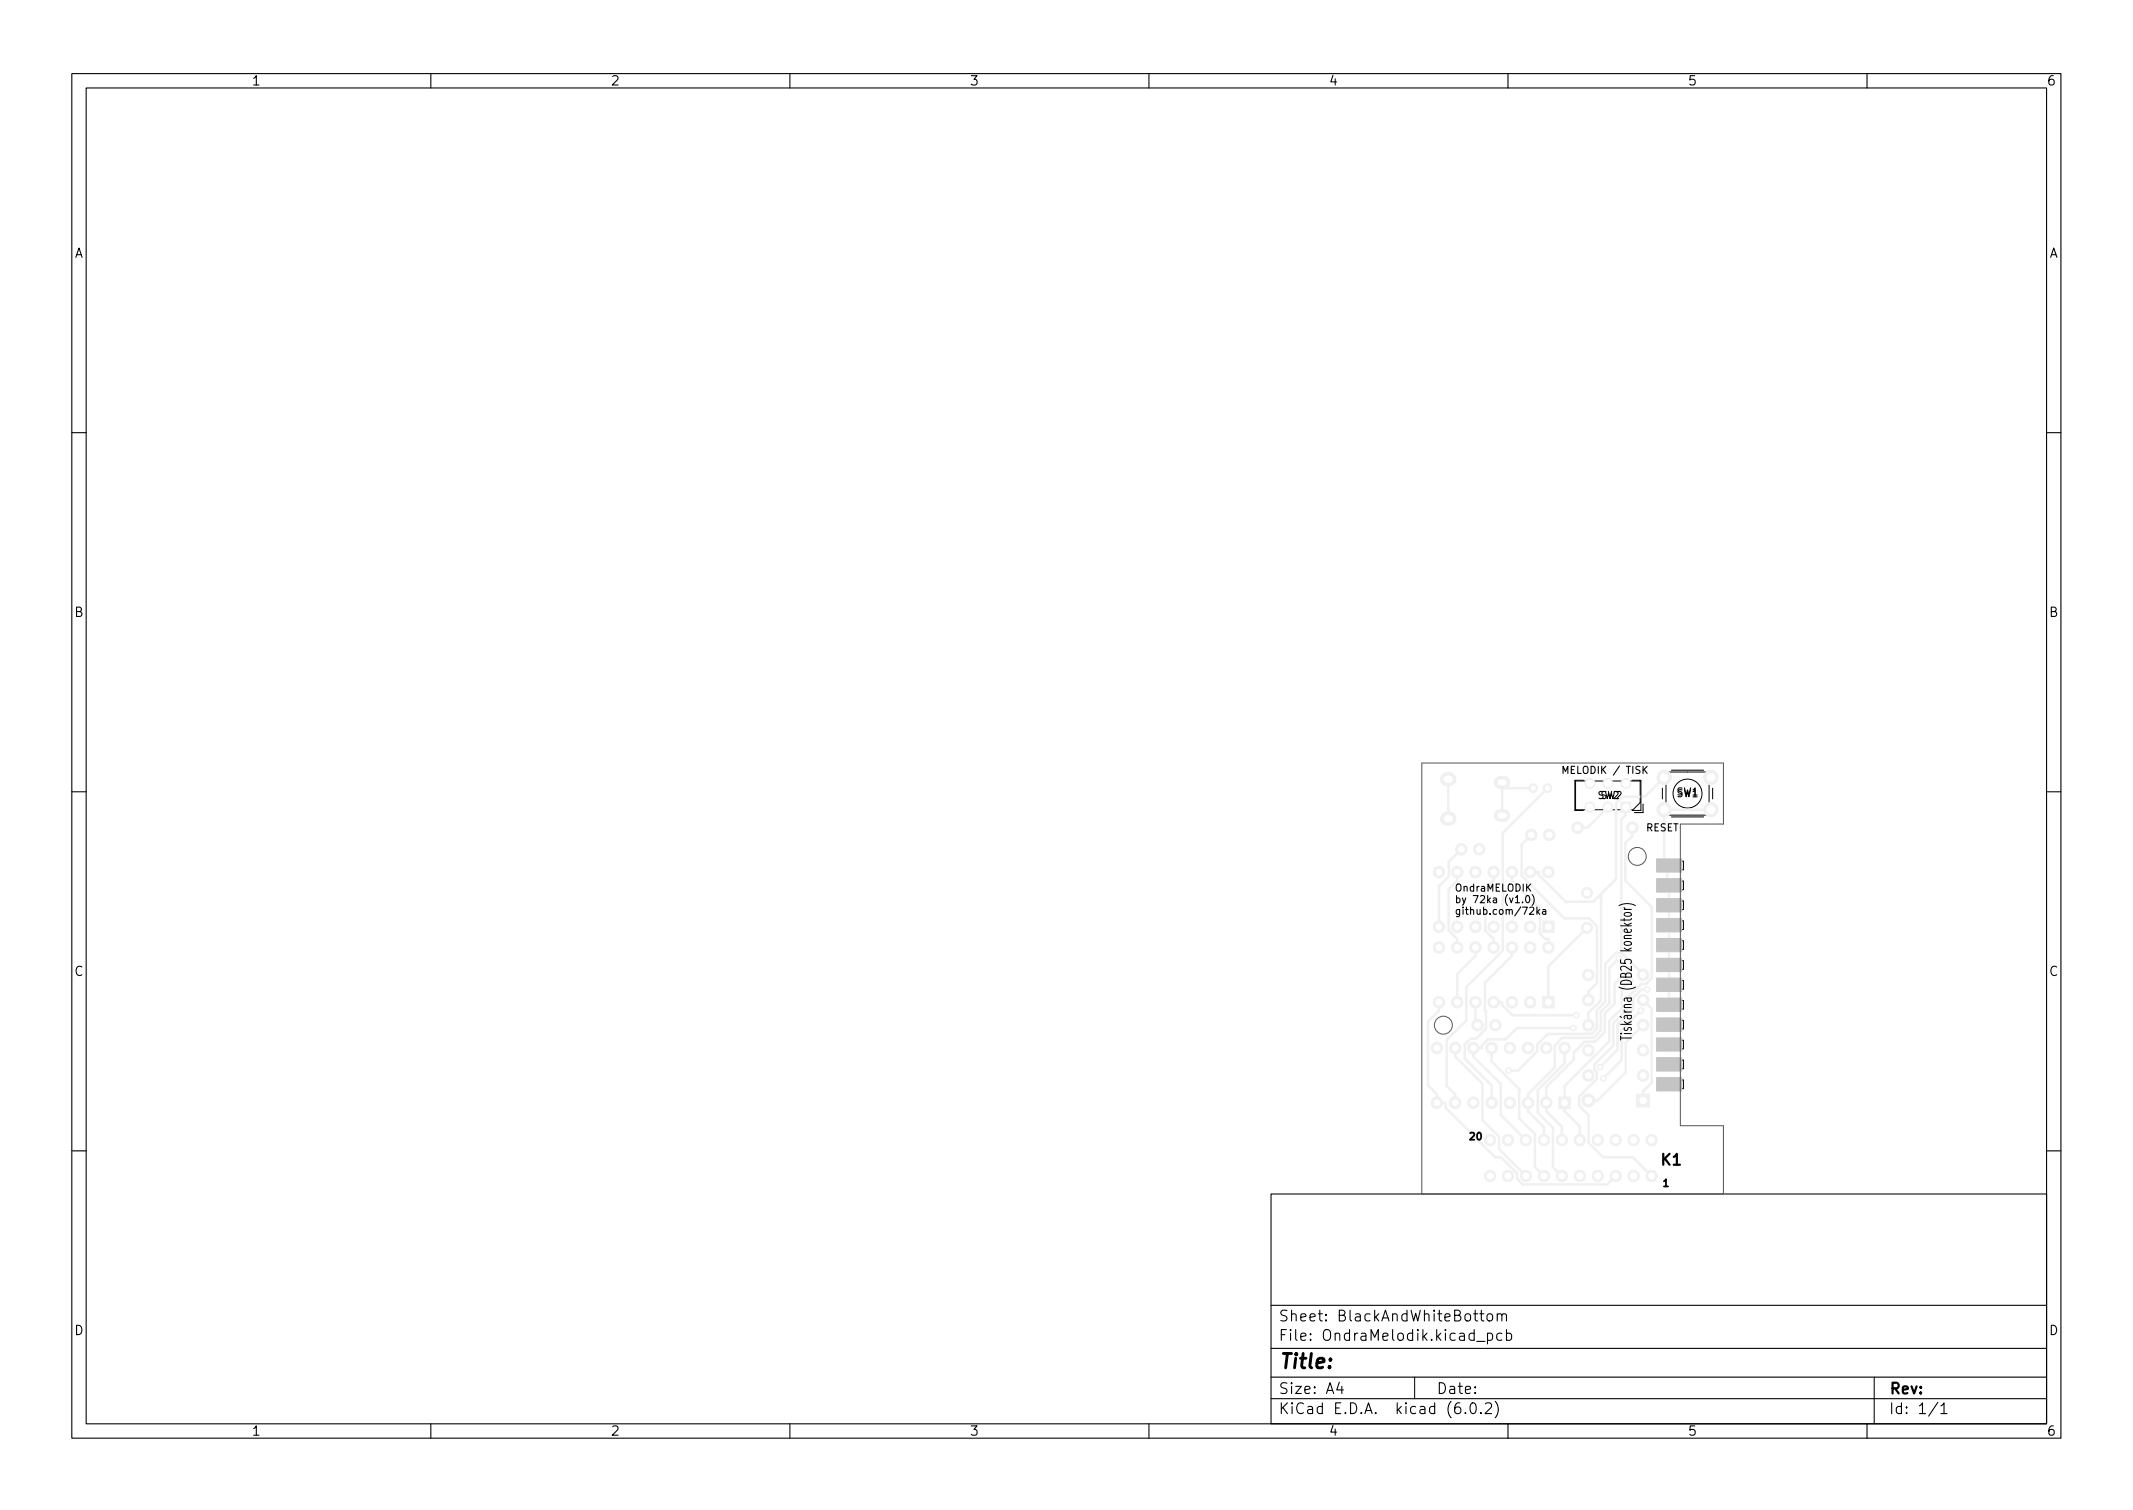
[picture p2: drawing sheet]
<svg xmlns="http://www.w3.org/2000/svg" width="297mm" height="210mm" viewBox="0 0 297 210" stroke-linecap="round" stroke-linejoin="round" font-family="sans-serif">
<g fill="none" stroke="#000" stroke-width=".15">
<path d="M10 10.2h277v190.1h-277zM12 12.2h273v186.1h-273zM60 10.2v2M110 10.2v2M160 10.2v2M210 10.2v2M260 10.2v2M10 60.2h2M285 60.2h2M10 110.2h2M217.7 107.7v-1l.3 .7 .3-.7v1M229 107.1l.4 .6"/>
<path d="M229.4 106.7l-.6 .6M285 110.2h2M212.6 124.8l.1-.1a.53 .53 0 0 1 .3 .5 .53 .53 0 0 1-.3 .5l-.1-.1-.1-.3zM213.4 124.6a1.15 1.15 0 0 1 0 1.5M214 126.3v1M214.1 126.9l.3 .4M214.4 126.6l-.4 .4M214.8 126.7h.4l.1 .6M215.3 126.9h-.4l-.1 .2 .1 .2h.4M10 160.2h2M177 166.3h108v32h-108zM285 160.2h2"/>
<path d="M60 198.3v2M110 198.3v2M160 198.3v2M177 194.8h108M177 191.8h108M177 187.8h108M177 181.8h108M186.5 192.5l-.4 1h1M186.9 193v1M197 191.8v3M204.1 196.7v.1h-.1l.1-.1v.1M204.9 195.4a.36 .36 0 0 1 .6 .2 .77 .77 0 0 1-.4 1.2 1 1 0 0 1-.2-1.4z"/>
<path d="M205.6 186.8h1.2M206.1 182.9h.5M206.2 196.7l.1 .1h-.1h-.1l.1-.1v.1M206.3 182.4v1.3l.1 .2h.2M206.9 195.5l.2-.2 .5 .1a.41 .41 0 0 1 0 .6l-.8 .8h.9M207.1 185.7l.5-.1 .3 .3v.4l-.2 .3h-.1h-.5M207.1 183.1a.41 .41 0 0 1 .4-.2 .41 .41 0 0 1 .4 .3v.4a.41 .41 0 0 1-.4 .3 .41 .41 0 0 1-.4-.3zM207.1 185.6v1.5M208.2 195.1a1.72 1.72 0 0 1 0 2.3M208.5 183.1a.37 .37 0 0 1 .6 0v.8M208.5 182.9v1M209.1 185.7l-.4-.1-.3 .3v.4l.2 .3h.1h.4"/>
<path d="M209.1 183.1l.3-.2 .3 .1 .1 .9M209.8 185.7l.4-.1 .3 .3v.4l-.1 .3h-.2h-.4M209.8 185.1v1.5M210 198.3v2M260 198.3v2M261 191.8v6.5M269.9 195.3l-1.3 1.9M270.3 195.8l.4-.5v1.5M270.3 196.8h.8"/>
</g>
<g fill="none" stroke="#000" stroke-width=".14">
<path d="M219.4 108.7h9v3l-1 1h-8zM220.5 108.6h-1.2v4.2h1.2M227.3 108.6h1.2v4.2h-1.2M228.8 111.9v1.2h-1.2M231.5 109.7v1.5M231.5 119.9h2.9v1.2h-2.9zM232 107.5h6v6h-6zM232.8 107.2h4.5M232.8 113.7h4.5M238.5 109.7v1.5M225.5 126.1a2.4 2.4 0 0 1 2.3 0M231.5 122.7h2.9v1.2h-2.9z"/>
<path d="M231.5 125.5h2.9v1.2h-2.9zM231.5 128.2h2.9v1.2h-2.9zM231.5 131h2.9v1.2h-2.9zM231.5 133.8h2.9v1.2h-2.9zM231.5 136.5h2.9v1.2h-2.9zM231.5 139.3h2.9v1.2h-2.9zM225.7 144.2v.6M225.7 144.5h1.5M231.5 144.8h2.9v1.2h-2.9zM231.5 142.1h2.9v1.2h-2.9zM231.5 147.6h2.9v1.2h-2.9zM231.5 150.4h2.9v1.2h-2.9z"/>
<circle cx="235" cy="110.5" r="2.02"/>
</g>
<g fill="#f0f0f0" stroke="#f0f0f0" stroke-width=".14">
<path d="M214.8 128.2h1.6v1.6h-1.6z"/>
<path d="M217.1 152.7h1.6v1.6h-1.6z"/>
<path d="M230.7 150.1h3.5v1.8h-3.5z"/>
<path d="M230.7 147.3h3.5v1.8h-3.5z"/>
<path d="M230.7 144.5h3.5v1.9h-3.5z"/>
<path d="M230.7 141.7h3.5v1.9h-3.5z"/>
<path d="M230.7 139h3.5v1.8h-3.5z"/>
<path d="M230.7 136.2h3.5v1.9h-3.5z"/>
<path d="M230.7 133.4h3.5v1.9h-3.5z"/>
<path d="M230.7 130.7h3.5v1.8h-3.5z"/>
<path d="M230.7 127.9h3.5v1.8h-3.5z"/>
<path d="M230.7 125.1h3.5v1.9h-3.5z"/>
<path d="M230.7 122.4h3.5v1.8h-3.5z"/>
<path d="M230.7 119.6h3.5v1.8h-3.5z"/>
<path d="M214.8 138.7h1.6v1.6h-1.6z"/>
<path d="M227.9 152.3h1.8v1.8h-1.8z"/>
<path d="M225.7 111.7h1.4v1.4h-1.4z"/>
<circle cx="213.1" cy="129" r=".8"/>
<circle cx="210.5" cy="129" r=".8"/>
<circle cx="208" cy="129" r=".8"/>
<circle cx="205.5" cy="129" r=".8"/>
<circle cx="202.9" cy="129" r=".8"/>
<circle cx="200.4" cy="129" r=".8"/>
<circle cx="200.4" cy="121.4" r=".8"/>
<circle cx="202.9" cy="121.4" r=".8"/>
<circle cx="205.5" cy="121.4" r=".8"/>
<circle cx="208" cy="121.4" r=".8"/>
<circle cx="210.5" cy="121.4" r=".8"/>
<circle cx="213.1" cy="121.4" r=".8"/>
<circle cx="215.6" cy="121.4" r=".8"/>
<circle cx="219.7" cy="115.2" r=".8"/>
<circle cx="227.3" cy="115.2" r=".8"/>
<circle cx="228.8" cy="146.2" r=".8"/>
<circle cx="221.2" cy="146.2" r=".8"/>
<circle cx="228.8" cy="142.7" r=".8"/>
<circle cx="221.2" cy="142.7" r=".8"/>
<circle cx="215.3" cy="153.5" r=".8"/>
<circle cx="212.8" cy="153.5" r=".8"/>
<circle cx="210.3" cy="153.5" r=".8"/>
<circle cx="207.7" cy="153.5" r=".8"/>
<circle cx="205.2" cy="153.5" r=".8"/>
<circle cx="202.6" cy="153.5" r=".8"/>
<circle cx="200.1" cy="153.5" r=".8"/>
<circle cx="200.1" cy="145.9" r=".8"/>
<circle cx="202.6" cy="145.9" r=".8"/>
<circle cx="205.2" cy="145.9" r=".8"/>
<circle cx="207.7" cy="145.9" r=".8"/>
<circle cx="210.3" cy="145.9" r=".8"/>
<circle cx="212.8" cy="145.9" r=".8"/>
<circle cx="215.3" cy="145.9" r=".8"/>
<circle cx="217.9" cy="145.9" r=".8"/>
<circle cx="213.3" cy="116.2" r=".8"/>
<circle cx="215.8" cy="116.2" r=".8"/>
<circle cx="228.8" cy="135.7" r=".8"/>
<circle cx="221.2" cy="135.7" r=".8"/>
<circle cx="230" cy="163.7" r=".76"/>
<circle cx="230" cy="158.7" r=".76"/>
<circle cx="227.5" cy="163.7" r=".76"/>
<circle cx="227.5" cy="158.7" r=".76"/>
<circle cx="225" cy="163.7" r=".76"/>
<circle cx="225" cy="158.7" r=".76"/>
<circle cx="222.5" cy="163.7" r=".76"/>
<circle cx="222.5" cy="158.7" r=".76"/>
<circle cx="220" cy="163.7" r=".76"/>
<circle cx="220" cy="158.7" r=".76"/>
<circle cx="217.5" cy="163.7" r=".76"/>
<circle cx="217.5" cy="158.7" r=".76"/>
<circle cx="215" cy="163.7" r=".76"/>
<circle cx="215" cy="158.7" r=".76"/>
<circle cx="212.5" cy="163.7" r=".76"/>
<circle cx="212.5" cy="158.7" r=".76"/>
<circle cx="210" cy="163.7" r=".76"/>
<circle cx="210" cy="158.7" r=".76"/>
<circle cx="207.5" cy="163.7" r=".76"/>
<circle cx="207.5" cy="158.7" r=".76"/>
<circle cx="206" cy="118.2" r=".8"/>
<circle cx="203.5" cy="118.2" r=".8"/>
<circle cx="213.1" cy="139.5" r=".8"/>
<circle cx="210.5" cy="139.5" r=".8"/>
<circle cx="208" cy="139.5" r=".8"/>
<circle cx="205.5" cy="139.5" r=".8"/>
<circle cx="202.9" cy="139.5" r=".8"/>
<circle cx="200.4" cy="139.5" r=".8"/>
<circle cx="200.4" cy="131.9" r=".8"/>
<circle cx="202.9" cy="131.9" r=".8"/>
<circle cx="205.5" cy="131.9" r=".8"/>
<circle cx="208" cy="131.9" r=".8"/>
<circle cx="210.5" cy="131.9" r=".8"/>
<circle cx="213.1" cy="131.9" r=".8"/>
<circle cx="215.6" cy="131.9" r=".8"/>
<circle cx="228.8" cy="149.7" r=".8"/>
<circle cx="221.2" cy="149.7" r=".8"/>
<circle cx="221.2" cy="153.2" r=".9"/>
<circle cx="228.8" cy="139.2" r=".8"/>
<circle cx="221.2" cy="139.2" r=".8"/>
<circle cx="215.5" cy="109.7" r=".6"/>
<circle cx="213.5" cy="109.7" r=".6"/>
<circle cx="208.3" cy="142.7" r=".8"/>
<circle cx="205.8" cy="142.7" r=".8"/>
<circle cx="221" cy="129.2" r=".75"/>
<circle cx="221" cy="124.3" r=".75"/>
<circle cx="238.3" cy="108.2" r="1"/>
<circle cx="231.8" cy="108.2" r="1"/>
<circle cx="231.8" cy="112.7" r="1"/>
<circle cx="238.3" cy="112.7" r="1"/>
<circle cx="223.9" cy="112.4" r=".7"/>
<circle cx="221.4" cy="112.4" r=".7"/>
<circle cx="226.4" cy="109.1" r=".7"/>
<circle cx="223.9" cy="109.1" r=".7"/>
<circle cx="221.4" cy="109.1" r=".7"/>
<circle cx="223.3" cy="150.2" r=".4"/>
<circle cx="228.5" cy="140.7" r=".4"/>
<circle cx="219.1" cy="143.1" r=".4"/>
<circle cx="222.8" cy="148.6" r=".4"/>
<circle cx="229.4" cy="137.8" r=".4"/>
<circle cx="219.5" cy="141.4" r=".4"/>
<circle cx="210.1" cy="149.1" r=".4"/>
</g>
<path d="M208.9 113.5h.5M208.9 108.9h.5" fill="none" stroke="#f0f0f0" stroke-width="1.8"/>
<path d="M201.5 114h.3M201.5 108.5h.3" fill="none" stroke="#f0f0f0" stroke-width="2"/>
<g fill="none" stroke="#f0f0f0" stroke-width=".35">
<path d="M201.7 108.5v5.5M203.5 118.2l-1.7 1.8v2l-1.4 1.4v5.6M209.2 108.9v4.6M209.2 109.7h4.3M213.3 116.2l-1.4 1.4v4.3l5.9 6h3.5l1.1 1.1v7.9l-1.2 1.2v1.1M215.5 109.7l-6.2 6.3v16.4l-5.1 5v4.7l-2.7 2.7v6.4l1.1 1.2v1.1M223.9 112.4l-2.8 2.8h-1.4M226.4 112.4v1.1l-.6 .6v18.6l3 3M227.3 115.2v1.2l-1 1v5.2l3.7 3.7v9.9l-.8 .8h-.6l-1.8 1.8M231.8 108.2l-2.7 2.7h-3.2l-.9 .9v10.6l-3.1 3.2h-3.9l-3.7-3.8v-.4h-1.2M238.3 112.7h-6.5v7.8h.6M200.4 139.5v1.2l-1.5 1.5v8.9l1.2 1.3v1.1h1.2v.7l6.9 7h.8l2.3 2.2v.7l.7 .8h11.8l1.2-1.2"/>
<path d="M202.9 121.4v1.2l-1.2 1.2v5.8l1.2 1.2v1.1M205.5 131.9v1.2l-2.6 2.5v3.9M205.5 139.5v3l.3 .2M208 139.5h1.2v.4l1.4 1.5h8.9M208 121.4v1.2l-1.2 1.2v5.8l1.2 1.2v1.1M210.5 121.4v1.2l4 3.9v3.5l.7 .8h.4v1.1M210.5 131.9v1.2l-3.7 3.8v3.8l.1 .1v2.5l-1.3 1.3h-.8l-.8 .8v2l3.7 3.7v2.4M221 129.2l-5.4 5.4v4.9M222.8 124.6l.2 .1M223 124.5v14.8l-1.8 1.8v1.6M225.1 132.7l-1.6 1.5v5.3l-1.1 1.2v2.5l-.7 .8h-6.1l-1.5 1.5v.9l-2.7 2.7h-1.3M225.4 133.5l-1.3 1.3v4.9l-1.2 1.2v2.6l-1 1h-4.3l-1.1 1.1v3l-3.7 3.8v2.3l2.2 2.2v1.8"/>
<path d="M226.8 135l-2 2v2.8l-1.3 1.3v2.6l-1.4 1.4h-1.4l-1.5 1.5v1l-3.9 3.8v3.3l2.2 2.2v1.8M228.8 139.2l1.2 1.2v10.4l-1.2 1.2v1.2M229.4 137.8h-.8l-1.2 1.1M232.1 120.5l.1 .1v2.7M232.2 123.3l.2 .2v16.4M232.2 123.3h.2M202.6 145.9v1.2l3.8 3.8v5.1l2.4 2.3v1.7l3.7 3.7M207.7 145.9v1.9l3.9 3.9v4l2.2 2.2v4.6l1.2 1.2M217.9 145.9v2.2l-3.8 3.7v3.1l2.2 2.1v5.5l1.2 1.2M219.1 143.1h-7.8l-1.6 1.6h-2.5l-.8 .9v.3h-1.2v1.2l3.8 3.8v4.3l3.5 3.5M225.3 142.6v3.6l-2.5 2.4M225.8 140.4l-1.7 1.8v2.8l-6.2 6.2v3.5l2.1 2.1v1.9"/>
<path d="M226.8 140.3l-2.1 2.2v3.1l-2.7 2.6v.7l.4 .4v.9l-2.5 2.5v1.3l1.3 1.3v3.8l2 2h4.2l2.6 2.6M228.5 140.7l-2.7 2.7v4.2l-2.5 2.6M228.8 142.7l-2.4 2.5v4.1l-3.9 3.9h-1.3"/>
</g>
<g fill="#fff" stroke="#fff" stroke-width=".14">
<circle cx="223.3" cy="150.2" r=".2"/>
<circle cx="228.5" cy="140.7" r=".2"/>
<circle cx="219.1" cy="143.1" r=".2"/>
<circle cx="222.8" cy="148.6" r=".2"/>
<circle cx="229.4" cy="137.8" r=".2"/>
<circle cx="219.5" cy="141.4" r=".2"/>
<circle cx="210.1" cy="149.1" r=".2"/>
<circle cx="215.6" cy="129" r=".4"/>
<circle cx="213.1" cy="129" r=".4"/>
<circle cx="210.5" cy="129" r=".4"/>
<circle cx="208" cy="129" r=".4"/>
<circle cx="205.5" cy="129" r=".4"/>
<circle cx="202.9" cy="129" r=".4"/>
<circle cx="200.4" cy="129" r=".4"/>
<circle cx="200.4" cy="121.4" r=".4"/>
<circle cx="202.9" cy="121.4" r=".4"/>
<circle cx="205.5" cy="121.4" r=".4"/>
<circle cx="208" cy="121.4" r=".4"/>
<circle cx="210.5" cy="121.4" r=".4"/>
<circle cx="213.1" cy="121.4" r=".4"/>
<circle cx="215.6" cy="121.4" r=".4"/>
<circle cx="219.7" cy="115.2" r=".4"/>
<circle cx="227.3" cy="115.2" r=".4"/>
<circle cx="228.8" cy="146.2" r=".4"/>
<circle cx="221.2" cy="146.2" r=".4"/>
<circle cx="228.8" cy="142.7" r=".4"/>
<circle cx="221.2" cy="142.7" r=".4"/>
<circle cx="217.9" cy="153.5" r=".4"/>
<circle cx="215.3" cy="153.5" r=".4"/>
<circle cx="212.8" cy="153.5" r=".4"/>
<circle cx="210.3" cy="153.5" r=".4"/>
<circle cx="207.7" cy="153.5" r=".4"/>
<circle cx="205.2" cy="153.5" r=".4"/>
<circle cx="202.6" cy="153.5" r=".4"/>
<circle cx="200.1" cy="153.5" r=".4"/>
<circle cx="200.1" cy="145.9" r=".4"/>
<circle cx="202.6" cy="145.9" r=".4"/>
<circle cx="205.2" cy="145.9" r=".4"/>
<circle cx="207.7" cy="145.9" r=".4"/>
<circle cx="210.3" cy="145.9" r=".4"/>
<circle cx="212.8" cy="145.9" r=".4"/>
<circle cx="215.3" cy="145.9" r=".4"/>
<circle cx="217.9" cy="145.9" r=".4"/>
<circle cx="213.3" cy="116.2" r=".4"/>
<circle cx="215.8" cy="116.2" r=".4"/>
<circle cx="228.8" cy="135.7" r=".4"/>
<circle cx="221.2" cy="135.7" r=".4"/>
<circle cx="230" cy="163.7" r=".41"/>
<circle cx="230" cy="158.7" r=".41"/>
<circle cx="227.5" cy="163.7" r=".41"/>
<circle cx="227.5" cy="158.7" r=".41"/>
<circle cx="225" cy="163.7" r=".41"/>
<circle cx="225" cy="158.7" r=".41"/>
<circle cx="222.5" cy="163.7" r=".41"/>
<circle cx="222.5" cy="158.7" r=".41"/>
<circle cx="220" cy="163.7" r=".41"/>
<circle cx="220" cy="158.7" r=".41"/>
<circle cx="217.5" cy="163.7" r=".41"/>
<circle cx="217.5" cy="158.7" r=".41"/>
<circle cx="215" cy="163.7" r=".41"/>
<circle cx="215" cy="158.7" r=".41"/>
<circle cx="212.5" cy="163.7" r=".41"/>
<circle cx="212.5" cy="158.7" r=".41"/>
<circle cx="210" cy="163.7" r=".41"/>
<circle cx="210" cy="158.7" r=".41"/>
<circle cx="207.5" cy="163.7" r=".41"/>
<circle cx="207.5" cy="158.7" r=".41"/>
<circle cx="206" cy="118.2" r=".4"/>
<circle cx="203.5" cy="118.2" r=".4"/>
<circle cx="215.6" cy="139.5" r=".4"/>
<circle cx="213.1" cy="139.5" r=".4"/>
<circle cx="210.5" cy="139.5" r=".4"/>
<circle cx="208" cy="139.5" r=".4"/>
<circle cx="205.5" cy="139.5" r=".4"/>
<circle cx="202.9" cy="139.5" r=".4"/>
<circle cx="200.4" cy="139.5" r=".4"/>
<circle cx="200.4" cy="131.9" r=".4"/>
<circle cx="202.9" cy="131.9" r=".4"/>
<circle cx="205.5" cy="131.9" r=".4"/>
<circle cx="208" cy="131.9" r=".4"/>
<circle cx="210.5" cy="131.9" r=".4"/>
<circle cx="213.1" cy="131.9" r=".4"/>
<circle cx="215.6" cy="131.9" r=".4"/>
<circle cx="228.8" cy="149.7" r=".4"/>
<circle cx="221.2" cy="149.7" r=".4"/>
<circle cx="228.8" cy="153.2" r=".45"/>
<circle cx="221.2" cy="153.2" r=".45"/>
<circle cx="228.8" cy="139.2" r=".4"/>
<circle cx="221.2" cy="139.2" r=".4"/>
<circle cx="215.5" cy="109.7" r=".3"/>
<circle cx="213.5" cy="109.7" r=".3"/>
<circle cx="208.3" cy="142.7" r=".4"/>
<circle cx="205.8" cy="142.7" r=".4"/>
<circle cx="205.2" cy="113.7" r=".55"/>
<circle cx="205.2" cy="108.7" r=".55"/>
<circle cx="221" cy="129.2" r=".4"/>
<circle cx="221" cy="124.3" r=".4"/>
<circle cx="238.3" cy="108.2" r=".55"/>
<circle cx="231.8" cy="108.2" r=".55"/>
<circle cx="231.8" cy="112.7" r=".55"/>
<circle cx="238.3" cy="112.7" r=".55"/>
<circle cx="226.4" cy="112.4" r=".45"/>
<circle cx="223.9" cy="112.4" r=".45"/>
<circle cx="221.4" cy="112.4" r=".45"/>
<circle cx="226.4" cy="109.1" r=".45"/>
<circle cx="223.9" cy="109.1" r=".45"/>
<circle cx="221.4" cy="109.1" r=".45"/>
</g>
<path d="M208.9 113.5h.5M208.9 108.9h.5" fill="none" stroke="#fff" stroke-width=".8"/>
<path d="M201.5 114h.3M201.5 108.5h.3" fill="none" stroke="#fff" stroke-width="1"/>
<g fill="#c4c4c4" stroke="#c4c4c4" stroke-width=".14">
<path d="M230.7 150.1h3.5v1.8h-3.5z"/>
<path d="M230.7 147.3h3.5v1.8h-3.5z"/>
<path d="M230.7 144.5h3.5v1.9h-3.5z"/>
<path d="M230.7 141.7h3.5v1.9h-3.5z"/>
<path d="M230.7 139h3.5v1.8h-3.5z"/>
<path d="M230.7 136.2h3.5v1.9h-3.5z"/>
<path d="M230.7 133.4h3.5v1.9h-3.5z"/>
<path d="M230.7 130.7h3.5v1.8h-3.5z"/>
<path d="M230.7 127.9h3.5v1.8h-3.5z"/>
<path d="M230.7 125.1h3.5v1.9h-3.5z"/>
<path d="M230.7 122.4h3.5v1.8h-3.5z"/>
<path d="M230.7 119.6h3.5v1.8h-3.5z"/>
</g>
<g fill="none" stroke="#575757" stroke-width=".14">
<path d="M198 106.2h42v8.5h-6v42h6v9.5h-42z"/>
<circle cx="228" cy="119.2" r="1.25"/>
<circle cx="201" cy="142.7" r="1.25"/>
</g>
<text font-size="2.8" x="178" y="190.6">Title:</text>
<g font-size="2.1">
<text x="227.3" y="143.7" transform="rotate(-90 227.3 143.7)">Tiskárna (DB25 konektor)</text>
<text x="231.4" y="162.3">K1</text>
<text x="178" y="184">Sheet: BlackAndWhiteBottom</text>
<text x="178" y="186.7">File: OndraMelodik.kicad_pcb</text>
<text x="178" y="196.9">KiCad E.D.A. kicad (6.0.2)</text>
<text x="178" y="194.1">Size: A4</text>
<text x="200" y="194.1">Date:</text>
<text x="263" y="194.1">Rev:</text>
<text x="263" y="196.9">Id: 1/1</text>
</g>
<g font-size="1.8">
<text x="35" y="11.9">1</text>
<text x="85" y="11.9">2</text>
<text x="135" y="11.9">3</text>
<text x="185" y="11.9">4</text>
<text x="235" y="11.9">5</text>
<text x="285" y="11.9">6</text>
<text x="10.3" y="35.9">A</text>
<text x="285.3" y="35.9">A</text>
<text x="10.3" y="85.9">B</text>
<text x="285.3" y="85.9">B</text>
<text x="10.3" y="135.9">C</text>
<text x="285.3" y="135.9">C</text>
<text x="10.3" y="185.9">D</text>
<text x="285.3" y="185.9">D</text>
<text x="35" y="199.9">1</text>
<text x="85" y="199.9">2</text>
<text x="135" y="199.9">3</text>
<text x="185" y="199.9">4</text>
<text x="235" y="199.9">5</text>
<text x="285" y="199.9">6</text>
</g>
<g font-size="1.4">
<text x="218.1" y="107.7">MELODIK / TISK</text>
<text x="222.5" y="111.2">SW2</text>
<text x="233.5" y="111">SW1</text>
<text x="229.2" y="115.7">RESET</text>
<text x="202.5" y="124.1">OndraMELODIK</text>
<text x="202.5" y="125.7">by 72ka (v1.0)</text>
<text x="202.5" y="127.4">github.com/72ka</text>
<text x="204.7" y="158.7">20</text>
<text x="231.6" y="165.2">1</text>
</g>
</svg>
